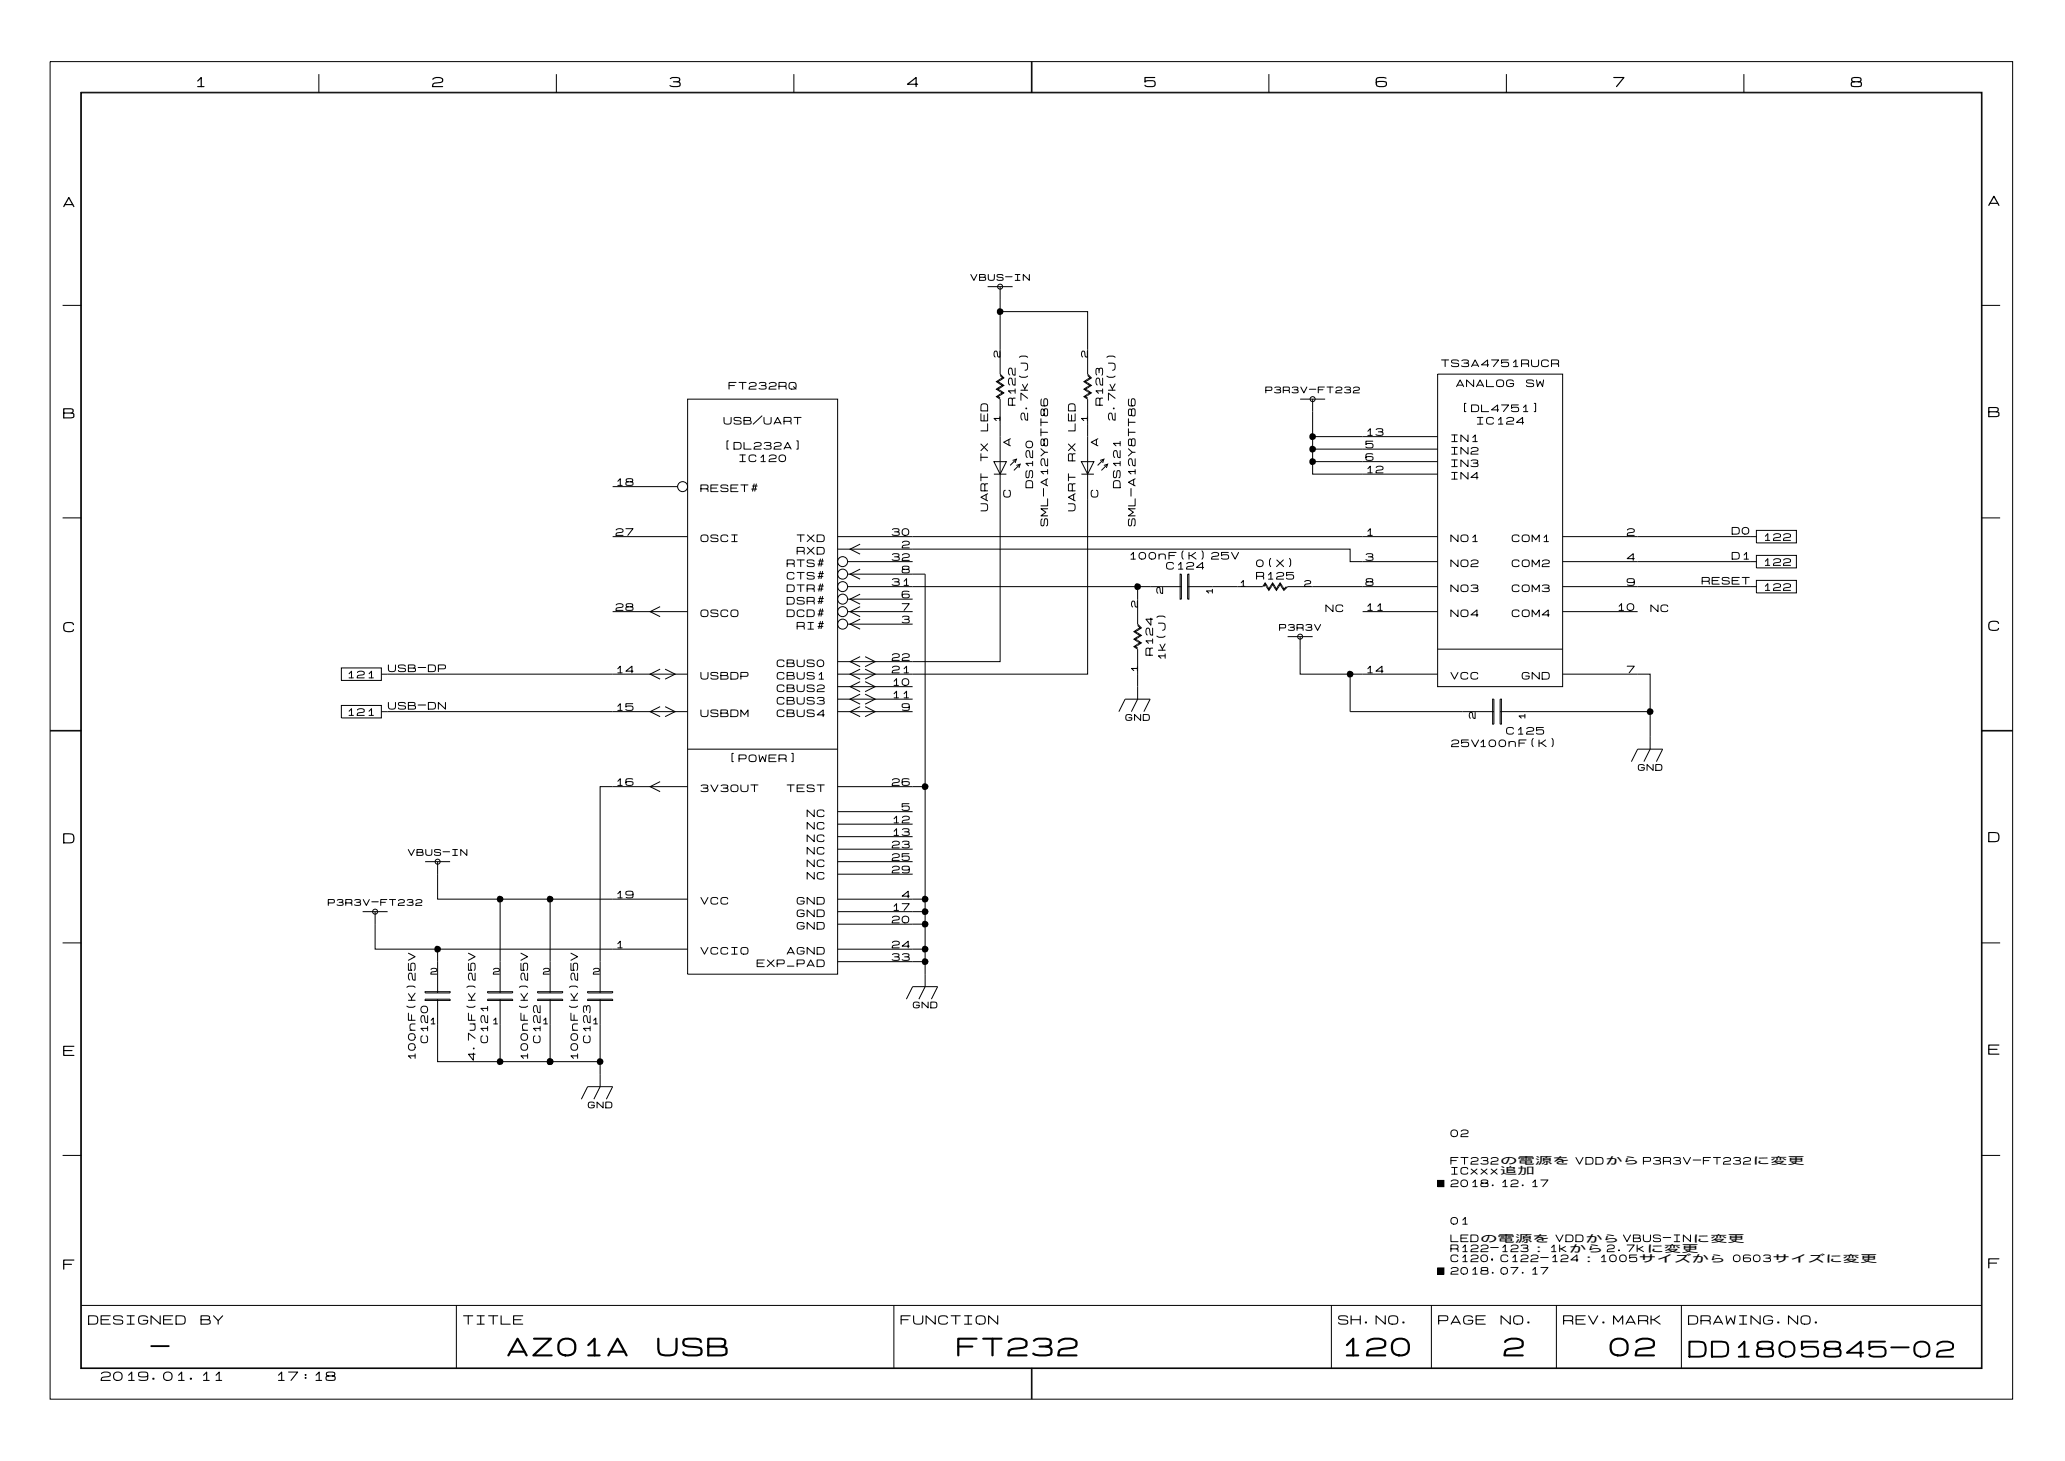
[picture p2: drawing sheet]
<svg xmlns="http://www.w3.org/2000/svg" width="297mm" height="210mm" viewBox="0 0 297 210" stroke-linecap="round" stroke-linejoin="round" font-family="sans-serif">
<g fill="none" stroke="#000" stroke-width=".14">
<path d="M7.2 8.9h282v192.1h-282zM11.6 13.3h273.2v183.3h-273.2zM11.7 13.3h273v183.2h-273zM45.8 10.6v2.7M79.9 10.6v2.7M114.1 10.6v2.7M148.2 8.9v4.4M148.3 8.9v4.4M182.3 10.6v2.7M216.4 10.6v2.7M250.6 10.6v2.7M9 43.9h2.7"/>
<path d="M98.8 57.3h21.5v82.7h-21.5zM141.9 41.2h3.6M143.7 50.2v-5.4h12.6v5.4M143.7 53.9l.4 .4-.9 .5 .9 .6-.9 .5 .9 .5-.9 .6 .5 .3v14.4M143.7 50.2v3.6l.5 .5-.9 .5 .9 .6-.9 .5 .9 .5-.9 .6 .4 .2M143.7 41.2v3.6M156.3 53.9l.3 .4-.9 .5 .9 .6-.9 .5 .9 .6-.9 .5 .6 .3v39.6h-25.2M156.3 50.2v3.6l.5 .5-.9 .5 .9 .6-.9 .5 .9 .6-.9 .5 .4 .2M186.8 57.3h3.6M188.6 59.1v9h7.2M188.6 57.3v1.8M206.6 53.8h17.9v44.9h-17.9z"/>
<path d="M284.7 43.9h2.7M9 74.4h2.7M88 69.9h9.4M88 77.1h10.8M120.3 77.1h10.8M120.3 78.9h10.8M123.6 78.2l-1.5 .7 1.5 .7M131.1 78.9h62.9v1.8h12.6M131.1 77.1h64.7M142.8 68.1h1.8M142.8 66.3h1.8l-.9 1.8zM143.7 71.7v23.4h-12.6"/>
<path d="M145.5 66.1l.5-.1-.2 .5M146 66l-.9 .9M146 66.9l.6-.2-.2 .5M146.6 66.7l-.9 .9M155.4 68.1h1.8M155.4 66.3h1.8l-.9 1.8zM158.1 66.1l.5-.1-.2 .5M158.6 66l-.9 .9M158.6 66.9l.5-.2-.1 .5M159.1 66.7l-.9 .9M188.6 64.5h18M188.6 66.3h18"/>
<path d="M188.6 62.7h7.2M195.8 77.1h10.8M195.8 68.1h10.8M195.8 62.7h10.8M224.5 77.1h27.8M252.3 79.8h5.8v1.8h-5.8zM252.3 76.2h5.8v1.8h-5.8zM284.7 74.4h2.7M49 96h5.8v1.8h-5.8zM88 87.9h10.8M94.8 87.2l-1.4 .7 1.4 .7M94.8 96.1l-1.4 .8 1.4 .7"/>
<path d="M95.6 96.1l1.4 .8-1.4 .7M98.8 96.9h-44M120.3 96.9h10.8M120.3 95.1h10.8M120.3 98.7h10.8M121.8 84.3h47.9M121.8 87.9h9.3M121.8 80.7h9.3M121.8 82.5h11.1v46.7M121.8 86.1h9.3M121.8 89.7h9.3M123.6 81.8l-1.5 .7 1.5 .7"/>
<path d="M123.6 85.4l-1.5 .7 1.5 .7M123.6 87.2l-1.5 .7 1.5 .7M123.6 89l-1.5 .7 1.5 .7M123.6 94.3l-1.5 .8 1.5 .7M123.6 96.1l-1.5 .8 1.5 .7M123.6 97.9l-1.5 .8 1.5 .7M123.6 99.7l-1.5 .7 1.5 .8M124.3 94.3l1.4 .8-1.4 .7M124.3 96.1l1.4 .8-1.4 .7M124.3 97.9l1.4 .8-1.4 .7M124.3 99.7l1.4 .7-1.4 .8M163.4 84.3v5.4l.6 .5-.9 .6 .9 .5-.9 .5 .9 .6-.9 .5 .3 .2"/>
<path d="M163.4 89.9l.4 .3-.9 .6 .9 .5-.9 .5 .9 .6-.9 .5 .5 .4v7.2l-.8 1.7M169.6 82.5h.1v3.6h-.1zM170.6 82.5h.2v3.6h-.2zM170.6 84.3h10.8l.4-.6 .5 .9 .5-.9 .6 .9 .5-.9 .6 .9 .3-.3M185 91.5h3.6M186.8 91.5v5.4h19.8M194 96.9v5.3h20.6M195.8 87.9h10.8M206.6 84.3h-21.6l-.5 .5-.6-.9-.5 .9-.6-.9-.5 .9-.5-.9-.2 .4M206.6 93.3h17.9M224.5 96.9h12.6v10.7l-.9 1.8M224.5 87.9h10.8"/>
<path d="M224.5 80.7h27.8M224.5 84.3h27.8M252.3 83.4h5.8v1.8h-5.8zM7.2 105h4.5M7.2 104.9h4.5M49 101.4h5.8v1.7h-5.8zM94.8 101.5l-1.4 .7 1.4 .8M94.8 112.3l-1.4 .7 1.4 .7M95.6 101.5l1.4 .7-1.4 .8M98.8 102.2h-44M98.8 107.6h21.5M98.8 113h-12.6v29.7"/>
<path d="M120.3 102.2h10.8M120.3 100.4h10.8M120.3 116.6h10.8M120.3 118.4h10.8M123.6 101.5l-1.5 .7 1.5 .8M124.3 101.5l1.4 .7-1.4 .8M132.9 113h-12.6M160.8 102.2l.9-1.7h3.5l-.9 1.7M214.5 100.4h.1v3.6h-.1zM215.5 100.4h.2v3.6h-.2zM215.5 102.2h21.6M234.4 109.4l.9-1.8h3.6l-.9 1.8"/>
<path d="M284.7 104.9h4.5M284.7 105h4.5M9 135.5h2.7M52.1 131h3.6M53.9 131v5.4h44.9M61.1 123.8h3.6M62.9 136.4v6.3M62.9 123.8v5.4h35.9M71.9 129.2v13.5M79 129.2v13.5M120.3 129.2h10.8M120.3 120.2h10.8"/>
<path d="M120.3 122h10.8M120.3 123.8h10.8M120.3 125.6h10.8M131.1 129.2h1.8v10.8M132.9 136.4h-12.6M132.9 131h-12.6M132.9 132.8h-12.6M132.9 138.2h-12.6M132.9 140v1.8l-.9 1.8M284.7 135.5h2.7M61.1 143.6h3.6v.1h-3.6zM61.1 142.5h3.6v.2h-3.6z"/>
<path d="M62.9 143.6v8.9h16.1M70.1 143.6h3.6v.1h-3.6zM70.1 142.5h3.6v.2h-3.6zM71.9 143.6v8.9M77.2 143.6h3.6v.1h-3.6zM77.2 142.5h3.6v.2h-3.6zM79 152.5h7.2M79 143.6v8.9M83.5 157.9l.9-1.8h3.6l-.9 1.8M84.4 143.6h3.6v.1h-3.6zM84.4 142.5h3.6v.2h-3.6zM86.2 143.6v12.5l-.9 1.8"/>
<path d="M130.2 143.6l.9-1.8h3.6l-.9 1.8M9 166h2.7M206.6 169.6h.8v.9h-.8zM284.7 166h2.7M11.7 187.6h273M65.6 187.6v8.9M128.4 187.6v8.9M148.2 196.5v4.5M148.3 196.5v4.5M191.3 187.6v8.9M205.7 187.6v8.9M206.6 182.2h.8v.9h-.8z"/>
<path d="M223.6 187.6v8.9M241.6 187.6v8.9"/>
<circle cx="143.7" cy="41.2" r=".36"/>
<circle cx="188.6" cy="57.3" r=".36"/>
<circle cx="98.1" cy="69.9" r=".72"/>
<circle cx="121.1" cy="87.9" r=".72"/>
<circle cx="121.1" cy="80.7" r=".72"/>
<circle cx="121.1" cy="84.3" r=".72"/>
<circle cx="121.1" cy="86.1" r=".72"/>
<circle cx="121.1" cy="89.7" r=".72"/>
<circle cx="121.1" cy="82.5" r=".72"/>
<circle cx="186.8" cy="91.5" r=".36"/>
<circle cx="53.9" cy="131" r=".36"/>
<circle cx="62.9" cy="123.8" r=".36"/>
</g>
<g fill="#000">
<path d="M143.4 44.4l.3-.1 .4 .2 .1 .3-.1 .3-.5 .2-.2-.1-.2-.3v-.3zM188.3 65.9l.3-.1 .4 .2 .1 .3-.1 .3-.5 .2-.2-.1-.2-.2v-.4zM188.3 64.1l.3-.1 .4 .2 .1 .3-.1 .3-.5 .2-.2-.1-.2-.2v-.3zM188.3 62.3l.3-.1 .4 .2 .1 .3-.1 .4-.5 .1-.2-.1-.2-.2v-.3zM163.1 83.9l.3-.1 .5 .2v.3l-.1 .3-.4 .2-.3-.1-.1-.3v-.3zM193.7 96.4h.3l.4 .2 .1 .3-.1 .3-.5 .1-.3-.1-.1-.2v-.3zM132.6 112.6l.3-.1 .4 .2 .1 .3-.1 .3-.4 .2-.3-.1-.1-.3v-.3zM236.8 101.8h.3l.4 .2 .1 .2-.1 .4-.5 .1-.3-.1-.1-.2v-.3zM62.6 135.9h.3l.4 .2 .1 .3-.2 .3-.4 .2-.3-.1-.1-.3v-.3zM71.6 128.8l.2-.1 .5 .2v.3l-.1 .3-.4 .2-.3-.1-.1-.3v-.3zM78.7 128.8l.3-.1 .4 .2 .1 .3-.1 .3-.4 .2-.3-.1-.1-.3v-.3zM132.6 130.6l.3-.1 .4 .2 .1 .3-.1 .3-.4 .2-.3-.1-.1-.3v-.3z"/>
<path d="M132.6 132.4l.3-.1 .4 .2 .1 .3-.1 .3-.4 .2-.3-.1-.1-.3v-.3zM132.6 135.9h.3l.4 .2 .1 .3-.1 .3-.4 .2-.3-.1-.1-.3v-.3zM132.6 137.7h.3l.4 .2 .1 .3-.1 .3-.4 .2-.3-.1-.1-.3v-.3zM132.6 128.8l.3-.1 .4 .2 .1 .3-.1 .3-.4 .2-.3-.1-.1-.3v-.3zM71.6 152.1l.2-.1 .5 .2v.3l-.1 .4-.4 .1-.3-.1-.1-.2v-.3zM78.7 152.1l.3-.1 .4 .2 .1 .3-.1 .4-.4 .1-.3-.1-.1-.2v-.3zM85.9 152.1l.3-.1 .4 .2 .1 .3-.1 .4-.4 .1-.3-.1-.1-.2v-.3zM206.6 169.6h.8v.9h-.8zM206.6 182.2h.8v.9h-.8z"/>
</g>
<g font-size="3.6">
<text x="72.8" y="195.4">AZ01A</text>
<text x="94.3" y="195.4">USB</text>
<text x="137.4" y="195.4">FT232</text>
<text x="192.5" y="195.4">120</text>
<text x="215.9" y="195.4">2</text>
<text x="231.1" y="195.4">02</text>
</g>
<g font-size="3.2">
<text x="21.6" y="195.3">-</text>
<text x="242.5" y="195.5">DD1805845-02</text>
</g>
<g font-size="2">
<text x="27.9" y="12.8">1</text>
<text x="62" y="12.8">2</text>
<text x="96.1" y="12.8">3</text>
<text x="130.2" y="12.8">4</text>
<text x="164.3" y="12.8">5</text>
<text x="197.6" y="12.8">6</text>
<text x="231.7" y="12.8">7</text>
<text x="265.8" y="12.8">8</text>
<text x="285.6" y="29.8">A</text>
<text x="9" y="30">A</text>
<text x="9" y="60.4">B</text>
<text x="285.6" y="60.2">B</text>
<text x="9" y="91.1">C</text>
<text x="285.6" y="90.9">C</text>
<text x="9" y="121.4">D</text>
<text x="285.6" y="121.3">D</text>
<text x="9" y="152">E</text>
<text x="285.6" y="151.8">E</text>
<text x="9" y="182.7">F</text>
<text x="285.6" y="182.5">F</text>
</g>
<g font-size="1.8">
<text x="12.6" y="190.6">DESIGNED</text>
<text x="28.7" y="190.6">BY</text>
<text x="66.5" y="190.6">TITLE</text>
<text x="129.3" y="190.6">FUNCTION</text>
<text x="192.2" y="190.6">SH.NO.</text>
<text x="206.6" y="190.6">PAGE</text>
<text x="215.5" y="190.6">NO.</text>
<text x="224.5" y="190.6">REV.MARK</text>
<text x="242.5" y="190.6">DRAWING.NO.</text>
<text x="14.4" y="198.6">2019.01.11</text>
<text x="39.5" y="198.6">17:18</text>
</g>
<g font-size="1.4">
<text x="207" y="52.9">TS3A4751RUCR</text>
<text x="104.6" y="56.2">FT232RQ</text>
<text x="146.1" y="58.3" transform="rotate(-90 146.1 58.3)">R122</text>
<text x="158.7" y="58.3" transform="rotate(-90 158.7 58.3)">R123</text>
<text x="209.2" y="55.8">ANALOG</text>
<text x="209.9" y="59.4">[DL4751]</text>
<text x="219.2" y="55.8">SW</text>
<text x="103.9" y="61.2">USB/UART</text>
<text x="103.9" y="64.8">[DL232A]</text>
<text x="142.1" y="62" transform="rotate(-90 142.1 62)">LED</text>
<text x="145.4" y="64.2" transform="rotate(-90 145.4 64.2)">A</text>
<text x="147.9" y="60.5" transform="rotate(-90 147.9 60.5)">2.7k(J)</text>
<text x="154.7" y="62" transform="rotate(-90 154.7 62)">LED</text>
<text x="158" y="64.2" transform="rotate(-90 158 64.2)">A</text>
<text x="160.5" y="60.5" transform="rotate(-90 160.5 60.5)">2.7k(J)</text>
<text x="196.1" y="64.6">5</text>
<text x="196.1" y="62.8">13</text>
<text x="208.3" y="63.7">IN1</text>
<text x="208.3" y="65.5">IN2</text>
<text x="212" y="61.2">IC124</text>
<text x="88.4" y="70">18</text>
<text x="100.6" y="70.9">RESET#</text>
<text x="106.1" y="66.6">IC120</text>
<text x="142.1" y="66.3" transform="rotate(-90 142.1 66.3)">TX</text>
<text x="145.4" y="71.5" transform="rotate(-90 145.4 71.5)">C</text>
<text x="148.6" y="70.2" transform="rotate(-90 148.6 70.2)">DS120</text>
<text x="154.7" y="66.3" transform="rotate(-90 154.7 66.3)">RX</text>
<text x="158" y="71.5" transform="rotate(-90 158 71.5)">C</text>
<text x="161.2" y="70.2" transform="rotate(-90 161.2 70.2)">DS121</text>
<text x="196.1" y="68.2">12</text>
<text x="196.1" y="66.4">6</text>
<text x="208.3" y="67.3">IN3</text>
<text x="208.3" y="69.1">IN4</text>
<text x="88.4" y="77.2">27</text>
<text x="128.1" y="77.2">30</text>
<text x="142.1" y="73.5" transform="rotate(-90 142.1 73.5)">UART</text>
<text x="150.8" y="75.7" transform="rotate(-90 150.8 75.7)">SML-A12Y8TT86</text>
<text x="154.7" y="73.5" transform="rotate(-90 154.7 73.5)">UART</text>
<text x="163.3" y="75.7" transform="rotate(-90 163.3 75.7)">SML-A12Y8TT86</text>
<text x="196.1" y="77.2">1</text>
<text x="233.7" y="77.2">2</text>
<text x="248.8" y="77">D0</text>
<text x="253.2" y="77.9">122</text>
<text x="100.6" y="78.1">OSCI</text>
<text x="113" y="81.7">RTS#</text>
<text x="113" y="83.5">CTS#</text>
<text x="114.4" y="78.1">TXD</text>
<text x="114.4" y="79.9">RXD</text>
<text x="128.1" y="80.8">32</text>
<text x="129.5" y="79">2</text>
<text x="129.5" y="82.6">8</text>
<text x="162.1" y="80.6">100nF(K) 25V</text>
<text x="167.5" y="82">C124</text>
<text x="180.4" y="83.5">R125</text>
<text x="180.4" y="81.7">0(X)</text>
<text x="196.1" y="80.8">3</text>
<text x="208.3" y="78.1">NO1</text>
<text x="208.3" y="81.7">NO2</text>
<text x="217.1" y="78.1">COM1</text>
<text x="217.1" y="81.7">COM2</text>
<text x="233.7" y="80.8">4</text>
<text x="248.8" y="80.6">D1</text>
<text x="253.2" y="81.5">122</text>
<text x="88.4" y="87.9">28</text>
<text x="100.6" y="88.8">OSCO</text>
<text x="113" y="85.3">DTR#</text>
<text x="113" y="87">DSR#</text>
<text x="113" y="88.8">DCD#</text>
<text x="128.1" y="84.4">31</text>
<text x="129.5" y="86.1">6</text>
<text x="129.5" y="87.9">7</text>
<text x="129.5" y="89.7">3</text>
<text x="190.4" y="88.1">NC</text>
<text x="196.1" y="84.4">8</text>
<text x="196.1" y="87.9">11</text>
<text x="208.3" y="85.3">NO3</text>
<text x="208.3" y="88.8">NO4</text>
<text x="217.1" y="85.3">COM3</text>
<text x="217.1" y="88.8">COM4</text>
<text x="232.2" y="87.9">10</text>
<text x="233.7" y="84.4">9</text>
<text x="237.1" y="88.1">NC</text>
<text x="244.4" y="84.2">RESET</text>
<text x="253.2" y="85.1">122</text>
<text x="114.4" y="90.6">RI#</text>
<text x="128.1" y="95.1">22</text>
<text x="165.9" y="94.3" transform="rotate(-90 165.9 94.3)">R124</text>
<text x="167.6" y="95" transform="rotate(-90 167.6 95)">1k(J)</text>
<text x="49.8" y="97.6">121</text>
<text x="55.7" y="96.7">USB-DP</text>
<text x="88.4" y="96.9">14</text>
<text x="100.6" y="97.8">USBDP</text>
<text x="111.5" y="96">CBUS0</text>
<text x="111.5" y="97.8">CBUS1</text>
<text x="111.5" y="99.6">CBUS2</text>
<text x="111.5" y="101.4">CBUS3</text>
<text x="128.1" y="96.9">21</text>
<text x="128.1" y="98.7">10</text>
<text x="128.1" y="100.5">11</text>
<text x="196.1" y="96.9">14</text>
<text x="208.3" y="97.8">VCC</text>
<text x="218.6" y="97.8">GND</text>
<text x="233.7" y="96.9">7</text>
<text x="49.8" y="103">121</text>
<text x="55.7" y="102.1">USB-DN</text>
<text x="88.4" y="102.3">15</text>
<text x="100.6" y="103.2">USBDM</text>
<text x="111.5" y="103.2">CBUS4</text>
<text x="129.5" y="102.3">9</text>
<text x="208.4" y="107.5">25V100nF(K)</text>
<text x="216.3" y="105.7">C125</text>
<text x="88.4" y="113.1">16</text>
<text x="100.6" y="114">3V3OUT</text>
<text x="104.6" y="109.7">[POWER]</text>
<text x="113" y="114">TEST</text>
<text x="128.1" y="113.1">26</text>
<text x="115.9" y="117.6">NC</text>
<text x="115.9" y="119.4">NC</text>
<text x="128.1" y="118.5">12</text>
<text x="129.5" y="116.7">5</text>
<text x="115.9" y="121.2">NC</text>
<text x="115.9" y="123">NC</text>
<text x="115.9" y="124.8">NC</text>
<text x="128.1" y="120.3">13</text>
<text x="128.1" y="122.1">23</text>
<text x="128.1" y="123.9">25</text>
<text x="128.1" y="125.7">29</text>
<text x="88.4" y="129.3">19</text>
<text x="100.6" y="130.1">VCC</text>
<text x="114.4" y="130.1">GND</text>
<text x="114.4" y="131.9">GND</text>
<text x="115.9" y="126.6">NC</text>
<text x="128.1" y="131">17</text>
<text x="129.5" y="129.3">4</text>
<text x="88.4" y="136.4">1</text>
<text x="100.6" y="137.3">VCCIO</text>
<text x="113" y="137.3">AGND</text>
<text x="114.4" y="133.7">GND</text>
<text x="128.1" y="132.8">20</text>
<text x="128.1" y="136.4">24</text>
<text x="108.7" y="139.1">EXP_PAD</text>
<text x="128.1" y="138.2">33</text>
<text x="61.7" y="149.9" transform="rotate(-90 61.7 149.9)">C120</text>
<text x="70.3" y="149.9" transform="rotate(-90 70.3 149.9)">C121</text>
<text x="77.8" y="149.9" transform="rotate(-90 77.8 149.9)">C122</text>
<text x="85" y="149.9" transform="rotate(-90 85 149.9)">C123</text>
<text x="59.9" y="152.4" transform="rotate(-90 59.9 152.4)">100nF(K)25V</text>
<text x="68.5" y="152.4" transform="rotate(-90 68.5 152.4)">4.7uF(K)25V</text>
<text x="76.1" y="152.4" transform="rotate(-90 76.1 152.4)">100nF(K)25V</text>
<text x="83.2" y="152.4" transform="rotate(-90 83.2 152.4)">100nF(K)25V</text>
<text x="208.3" y="167.5">FT232の電源を VDDから P3R3V-FT232に変更</text>
<text x="208.3" y="163.6">02</text>
<text x="208.3" y="170.7">2018.12.17</text>
<text x="208.3" y="168.9">ICxxx追加</text>
<text x="208.3" y="176.1">01</text>
<text x="208.3" y="178.6">LEDの電源を VDDから VBUS-INに変更</text>
<text x="208.3" y="180.1">R122-123：1kから 2.7kに変更</text>
<text x="208.3" y="181.5">C120,C122-124：1005サイズから 0603サイズに変更</text>
<text x="208.3" y="183.3">2018.07.17</text>
</g>
<g font-size="1.3">
<text x="139.4" y="40.5">VBUS-IN</text>
<text x="143.9" y="51.4" transform="rotate(-90 143.9 51.4)">2</text>
<text x="156.4" y="51.4" transform="rotate(-90 156.4 51.4)">2</text>
<text x="181.8" y="56.7">P3R3V-FT232</text>
<text x="143.9" y="60.8" transform="rotate(-90 143.9 60.8)">1</text>
<text x="156.4" y="60.8" transform="rotate(-90 156.4 60.8)">1</text>
<text x="163.6" y="87.3" transform="rotate(-90 163.6 87.3)">2</text>
<text x="167.3" y="85.4" transform="rotate(-90 167.3 85.4)">2</text>
<text x="174.4" y="85.5" transform="rotate(-90 174.4 85.5)">1</text>
<text x="178" y="84.5">1</text>
<text x="187.3" y="84.5">2</text>
<text x="183.7" y="90.8">P3R3V</text>
<text x="163.6" y="96.7" transform="rotate(-90 163.6 96.7)">1</text>
<text x="161.7" y="103.7">GND</text>
<text x="212.2" y="103.3" transform="rotate(-90 212.2 103.3)">2</text>
<text x="219.3" y="103.5" transform="rotate(-90 219.3 103.5)">1</text>
<text x="235.3" y="110.9">GND</text>
<text x="58.6" y="123.1">VBUS-IN</text>
<text x="47.1" y="130.3">P3R3V-FT232</text>
<text x="61.8" y="140.2">2</text>
<text x="70.8" y="140.2">2</text>
<text x="78" y="140.2">2</text>
<text x="85.1" y="140.2">2</text>
<text x="61.6" y="147.3">1</text>
<text x="70.6" y="147.3">1</text>
<text x="77.8" y="147.3">1</text>
<text x="85" y="147.3">1</text>
<text x="131.1" y="145">GND</text>
<text x="84.4" y="159.4">GND</text>
</g>
</svg>
